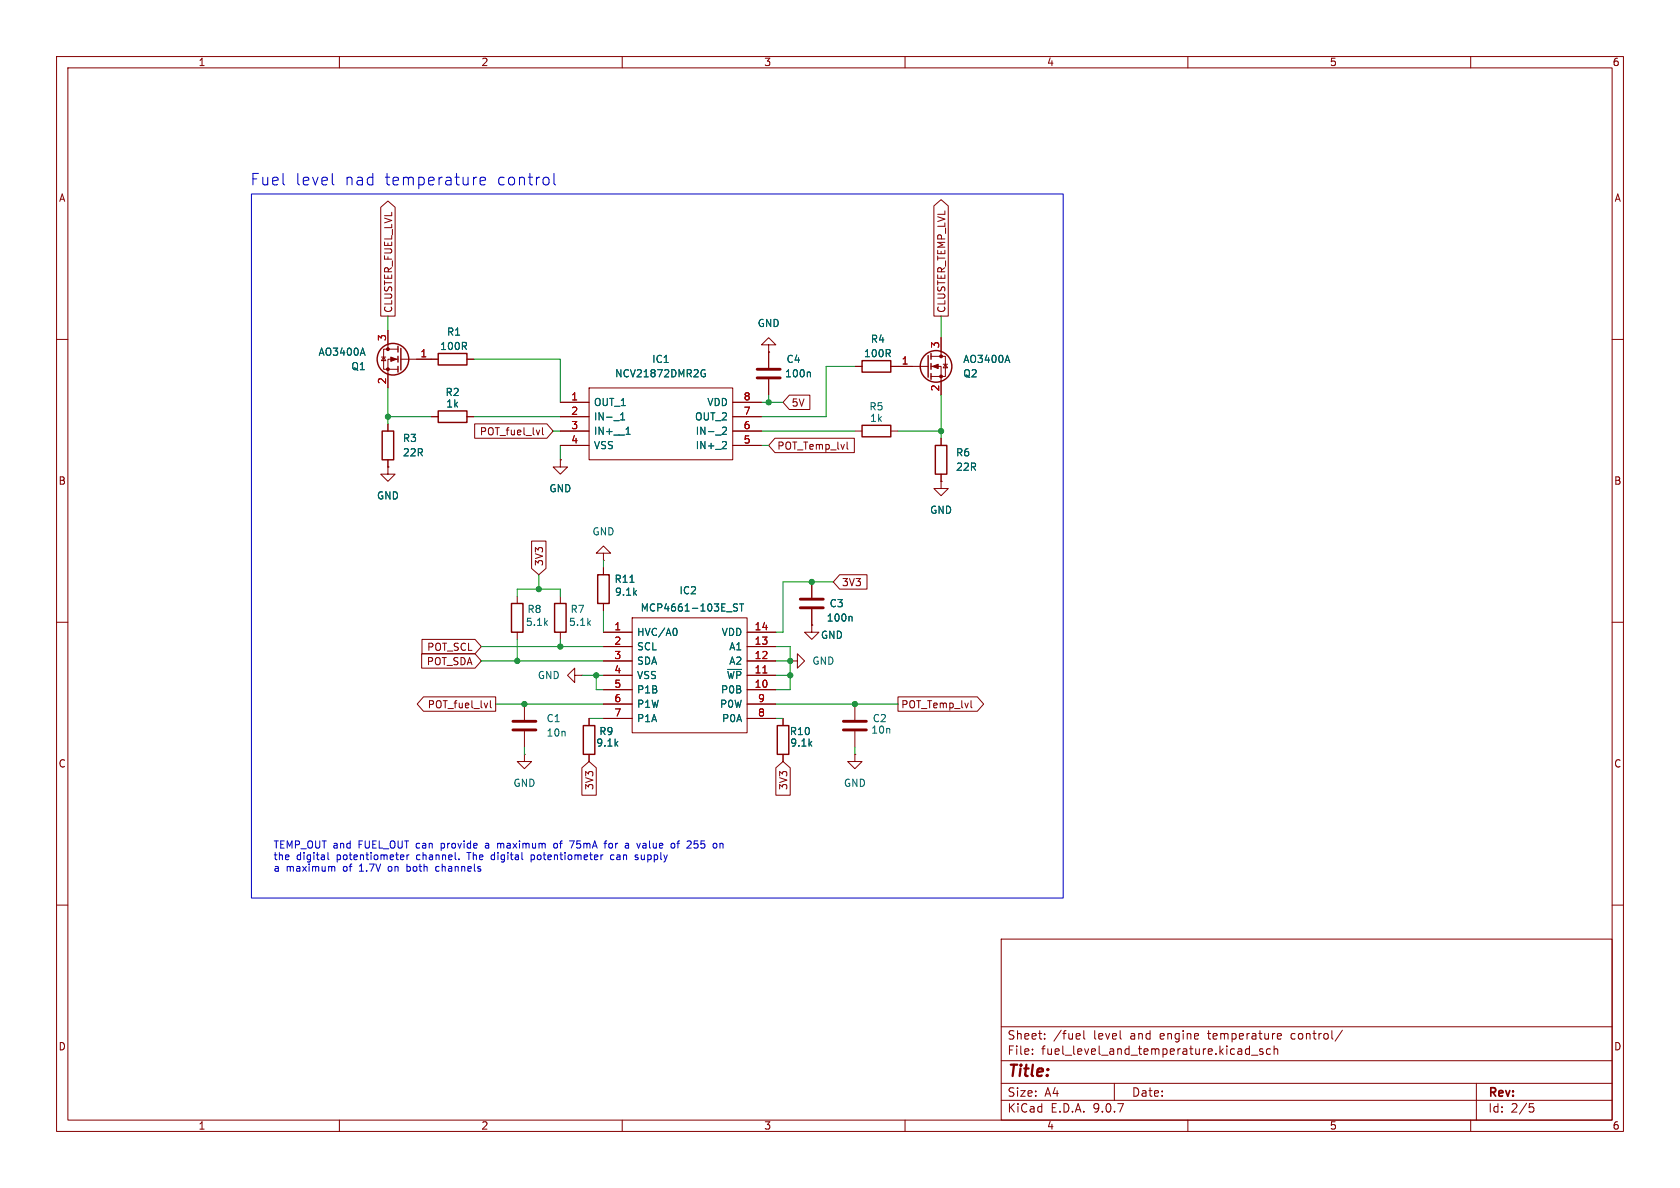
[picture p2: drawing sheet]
<svg xmlns="http://www.w3.org/2000/svg" width="297mm" height="210mm" viewBox="0 0 297 210" stroke-linecap="round" stroke-linejoin="round" font-family="sans-serif">
<g fill="none" stroke="#840000" stroke-width=".18">
<path d="M10 10h277v190h-277zM12 12h273v186h-273zM60 10v2M110 10v2M160 10v2M210 10v2M260 10v2M67.3 36.6l1.3-1.1 1.3 1.1v19.3h-2.6zM165.1 36.4l1.3-1.1 1.2 1.1v19.5h-2.5zM68.6 58.4v3.3M166.4 59.7v3.3M10 60h2"/>
<path d="M67.4 63.1h.8M67.8 63.1l.4 .7h-.8zM68.6 74.9v1.3M70.4 61.7h-2.6v3.6h2.6M70.4 63.5h-1.8v5.1M70.9 63.5h6.6M76.2 73.7h1.3M82.5 63.5h1.3M82.5 73.7h1.3M83.9 74.9h12.8l1.1 1.3-1.1 1.3h-12.8zM95.4 76l-.3 .9M95.9 75.6v1.1l.2 .2"/>
<path d="M99.1 73.7h5M99.1 76.2h5M99.1 71.1h5M99.1 78.7h5M104.1 68.6h25.4v12.7h-25.4zM129.5 73.7h5.1M129.5 76.2h5.1M129.5 71.1h5.1M129.5 78.7h5.1M135.9 61h1.3l-1.3-1.3-1.3 1.3h1.3v1.2M135.9 62.2h.1M135.9 62.2v2.8"/>
<path d="M135.9 67.1v2.8M137 77.5h14v2.5h-14l-1.1-1.3zM139.5 69.8h3.7v2.6h-3.7l-1.1-1.3zM149.8 78.1v1.1l.1 .2M151.1 76.2h1.3M151.1 64.8h1.3M157.5 76.2h1.2M157.5 64.8h6.6M164.6 63h2.5v3.5h-2.5M164.6 64.8h1.8v5.1M166.4 77.5v1.2M166.8 64.4h.7"/>
<path d="M167.1 64.4l.4 .6h-.7zM285 60h2M68.6 82.6v1.2h1.2l-1.2 1.3-1.3-1.3h1.3M68.6 82.6h.1M68.6 81.3v1.3M94 95.6h2.5v4.9l-1.3 1.1-1.2-1.1zM99.1 81.3v1.3h1.2l-1.2 1.2-1.3-1.2h1.3M99.1 81.3h.1M106.7 97.8h1.2l-1.2-1.3-1.3 1.3h1.3v1.3M106.7 99.1h.1M166.4 85.1v1.3h1.2l-1.2 1.2-1.3-1.2h1.3M166.4 85.1h.1"/>
<path d="M166.4 83.8v1.3M10 110h2M74.5 115.6h9.5l1.1 1.2-1.1 1.3h-9.5zM74.6 113h9.4l1.1 1.3-1.1 1.3h-9.4zM91.4 105.4v1.3M91.4 111.8v1.2M99.1 105.4v1.3M99.1 111.8v1.2M101.6 119.4v-1.3l-1.3 1.3 1.3 1.3v-1.3h1.3M102.9 119.4h.1M106.7 100.3v1.3M106.7 106.7v1.3"/>
<path d="M106.7 111.8h5.1M106.7 114.3h5.1M106.7 116.8h5.1M106.7 119.4h5.1M111.8 109.2h20.3v20.3h-20.3zM132.1 111.8h5.1M132.1 114.3h5.1M132.1 116.8h5.1M132.1 119.4h5.1M139.7 116.8h1.3v-1.2l1.2 1.2-1.2 1.3v-1.3M139.7 116.8h.1M143.5 110.5v1.3h1.3l-1.3 1.2-1.3-1.2h1.3"/>
<path d="M143.5 110.5h.1M143.5 102.9v2.8M143.5 107.7v2.8M148.4 101.6h4.9v2.5h-4.9l-1.1-1.2zM285 110h2M74.9 123.2h12.7v2.5h-12.7l-1.1-1.2zM86.2 124.3l-.3 .8M86.7 123.9v1l.2 .2M92.7 133.4v1.2h1.3l-1.3 1.3-1.3-1.3h1.3M92.7 133.4h.1M92.7 124.5v2.8M92.7 129.3v2.8"/>
<path d="M102.9 135.7l1.2-1.1 1.3 1.1v4.9h-2.5zM104.1 127v1.3M104.1 133.4v1.2M106.7 121.9h5.1M106.7 124.5h5.1M106.7 127h5.1M132.1 121.9h5.1M132.1 124.5h5.1M132.1 127h5.1M137.2 135.7l1.2-1.1 1.3 1.1v4.9h-2.5zM138.4 127v1.3M138.4 133.4v1.2"/>
<path d="M151.1 133.4v1.2h1.3l-1.3 1.3-1.2-1.3h1.2M151.1 133.4h.1M151.1 124.5v2.8M151.1 129.3v2.8M158.7 123.2h14.1l1.1 1.3-1.1 1.2h-14.1zM171.7 123.9v1l.1 .2M10 160h2M177 166h108v32h-108zM285 160h2M60 198v2M110 198v2M160 198v2"/>
<path d="M177 194.5h108M177 191.5h108M177 187.5h108M177 181.5h108M182.5 186.3v.1M182.5 185.5v.1M184.7 183.6v.1M184.7 182.8v.1M190.7 182.7l.3 .4-.8 .1M190.9 183.6l-.2 .1M191.6 182.2v1.3l.2 .2M197 191.5v3"/>
<path d="M210 198v2M220.3 186.3h.6M220.3 185.5h.6M220.9 184.9v1.5M221.2 186.5h1.2M223.2 185.5l-.3-.1-.2 .2v.2l.5 .2v.3h-.5M224.6 185.5l-.4-.1-.3 .3v.4l.1 .2h.6M225.2 185.5l.3-.1 .3 .1 .1 .9M225.2 184.9v1.5M225.9 183.6h.6M225.9 182.8l.4-.1 .2 .4-.7 .1M237.3 182.1l-1.3 2"/>
<path d="M260 198v2M261 191.5v6.5M270.4 195.1h.7M270.5 195.7h.4l.3 .3-.2 .5-.5 .1"/>
</g>
<g fill="none" stroke="#840000" stroke-width=".25">
<path d="M67.6 76.2h2v5.1h-2zM70.4 61.2v1M70.4 63v1M70.4 64.8v1M70.9 61.6v3.8M77.5 72.6h5v2.1h-5zM77.5 62.5h5v2h-5zM152.4 75.2h5.1v2h-5.1zM152.4 63.8h5.1v2h-5.1zM164.1 62.9v3.8M164.6 62.5v1M164.6 64.3v1"/>
<path d="M164.6 66v1.1M165.4 78.7h2v5.1h-2zM90.4 106.7h2.1v5.1h-2.1zM98 106.7h2.1v5.1h-2.1zM105.7 101.6h2v5.1h-2zM103.1 128.3h2.1v5.1h-2.1zM137.4 128.3h2v5.1h-2z"/>
<circle cx="69.5" cy="63.5" r="2.79"/>
<circle cx="165.5" cy="64.8" r="2.79"/>
</g>
<g fill="none" stroke="#006464" stroke-width=".18">
<path d="M64.1 61.5l.4 1.3M109.7 74.2h.7M109.7 73.3l.4-.3v1.2M110.7 76.8h.7M110.8 75.8l.2-.3v1.3M124.2 65.4h.4M124.5 66.1h.2v.4l-.2 .1h-.3M127.7 75.6l.5-.1 .2 .4-.8 .9h.8M127.9 78l.4 .1 .1 .3-.8 .9h.8M143.1 65.8l.2 .2v.6M178.1 62.8l.4 1.3M111.4 102.9h.7"/>
<path d="M119.4 111.1a.79 .79 0 0 1 0 1.2M128.6 118.3h2.5M130.4 106.8h-.5l-.2 .1v.3l.6 .3 .1 .3-.3 .2h-.4M130.7 106.8h.8M131.1 106.8v1.2M150.5 109l.1 .1v.7"/>
</g>
<path d="M133.9 65.3h4M133.9 66.8h4M141.5 105.9h4M141.5 107.4h4M90.7 127.5h4M90.7 129h4M149.1 127.5h4.1M149.1 129h4.1" fill="none" stroke="#840000" stroke-width=".51"/>
<g fill="#840000" stroke="#840000" stroke-width=".18">
<path d="M69.1 63.1l1 .4-1 .4z"/>
<path d="M164.8 64.8l1.1-.4v.8z"/>
<circle cx="68.6" cy="61.7" r=".25"/>
<circle cx="68.6" cy="65.3" r=".25"/>
<circle cx="166.4" cy="63" r=".25"/>
<circle cx="166.4" cy="66.5" r=".25"/>
</g>
<path d="M134.9 119h.7" fill="none" stroke="#a90000" stroke-width=".18"/>
<g fill="none" stroke="#009600" stroke-width=".18">
<path d="M68.6 55.9v2.5M166.4 55.9v3.8M68.6 73.7h7.6M68.6 68.6v6.3M83.8 73.7h15.3M83.8 63.5h15.3v7.6M97.8 76.2h1.3M99.1 78.7v2.6M134.6 76.2h16.5M134.6 71.1h3.8M134.6 78.7h1.3M135.9 69.9v1.2"/>
<path d="M151.1 64.8h-5.1v8.9h-11.4M158.7 76.2h7.7M166.4 69.9v7.6M106.7 99.1v1.2M85.1 114.3h21.6M85.1 116.8h21.6M91.4 105.4v-1.3h7.7v1.3M91.4 113v3.8M95.2 101.6v2.5M99.1 113v1.3M102.9 119.4h3.8M105.4 119.4v2.5h1.3"/>
<path d="M106.7 108v3.8M137.2 114.3h2.5v7.6h-2.5M137.2 119.4h2.5M137.2 116.8h2.5M147.3 102.9h-8.9v8.9h-1.2M87.6 124.5h19.1M92.7 132.1v1.3M104.1 127h2.6M137.2 124.5h21.5M137.2 127h1.2M151.1 132.1v1.3"/>
</g>
<g fill="none" stroke="#0000c2" stroke-width=".18">
<path d="M44.4 34.3h143.6v124.5h-143.6zM58.7 32.4l.3 .3M84.1 31.3h.2M84.9 32l.9-.2-.1-.4-.5-.1-.3 .3 .1 1 .2 .1 .5-.1M97.9 30.7v1.7l.3 .3M58 150.7v1.1l.2 .2M58.7 153.2h.4l.1 .8M71 151.1l.3 .1 .1 .2-.6 .1M71.3 151.9l-.3 .1M71.9 152.7v1.3M71.9 154h.2M71.9 151.1v.9"/>
<path d="M72.1 153.2h-.2M72.3 151.1l-.4 .3M77.5 153.2h-.4l-.1 .2 .1 .5 .4 .1M81.1 151.8v.2M86 149.1h-.1M86 149.4l-.2 .2 .2 .3M86.9 151.2l-.1 .2 .1 .5M88.3 149.1l-.3 .1M93.9 151.9l.4 .1M93.9 151.1v1.3M94.3 151.1l-.4 .1M98.4 149.1h-.3l-.2 .2v.5l.2 .1h.3"/>
<path d="M100.7 148.7h.8l-.5 1.2M106.2 151.1v.9M106.6 151.1l-.4 .3M106.8 149.1h.5M107.1 148.7h.2M107.9 149.1l-.3 .2v.4l.3 .2M108.5 151.2l-.3-.1-.3 .3 .1 .5h.5M111 149.1l.1 .2v.6M111.1 149.9h-.1M111.1 149.4h-.1M112.3 151.5l.5 .1v.2l-.2 .2-.3-.1M112.3 151.2h.5"/>
<path d="M113.7 149.9h.4M114 149.1h-.3M114.1 149.4l-.4 .1M119.7 149.1h.4M120.1 148.7l-.3 .1v1.1M122.7 149.9h.6M122.7 148.7h.6M122.7 149.2h.6M127.3 149.2l.2-.1h.3v.8M127.3 149.1v.8"/>
</g>
<g fill="#009600" stroke="#009600" stroke-width=".18">
<circle cx="68.6" cy="73.7" r=".46"/>
<circle cx="99.1" cy="114.3" r=".46"/>
<circle cx="91.4" cy="116.8" r=".46"/>
<circle cx="95.2" cy="104.1" r=".46"/>
<circle cx="92.7" cy="124.5" r=".46"/>
<circle cx="139.7" cy="119.4" r=".46"/>
<circle cx="139.7" cy="116.8" r=".46"/>
<circle cx="151.1" cy="124.5" r=".46"/>
<circle cx="105.4" cy="119.4" r=".46"/>
<circle cx="135.9" cy="71.1" r=".46"/>
<circle cx="166.4" cy="76.2" r=".46"/>
<circle cx="143.5" cy="102.9" r=".46"/>
</g>
<g font-size="2.8" fill="#0000c2">
<text x="44.2" y="33">Fuel</text>
<text x="52.2" y="33">level</text>
<text x="61" y="33">nad</text>
<text x="68.1" y="33">temperature</text>
<text x="88" y="33">control</text>
</g>
<text font-size="2.8" fill="#840000" x="178" y="190.9">Title:</text>
<g font-size="2.1" fill="#840000">
<text x="178" y="184">Sheet:</text>
<text x="186.2" y="184">/fuel</text>
<text x="193.4" y="184">level</text>
<text x="200" y="184">and</text>
<text x="205.3" y="184">engine</text>
<text x="214" y="184">temperature</text>
<text x="228.8" y="184">control/</text>
<text x="178" y="186.7">File:</text>
<text x="184.1" y="186.7">fuel_level_and_temperature.kicad_sch</text>
<text x="178" y="196.9">KiCad</text>
<text x="178" y="194.1">Size:</text>
<text x="184.7" y="194.1">A4</text>
<text x="185.7" y="196.9">E.D.A.</text>
<text x="193.3" y="196.9">9.0.7</text>
<text x="200" y="194.1">Date:</text>
<text x="263" y="194.3">Rev:</text>
<text x="263" y="196.9">Id:</text>
<text x="267.1" y="196.9">2/5</text>
</g>
<g font-size="1.8" fill="#840000">
<text x="35" y="11.9">1</text>
<text x="85" y="11.9">2</text>
<text x="135" y="11.9">3</text>
<text x="185" y="11.9">4</text>
<text x="235" y="11.9">5</text>
<text x="285" y="11.9">6</text>
<text x="10.3" y="35.9">A</text>
<text x="285.3" y="35.9">A</text>
<text x="69.5" y="55.4" transform="rotate(-90 69.5 55.4)">CLUSTER_FUEL_LVL</text>
<text x="167.3" y="55.4" transform="rotate(-90 167.3 55.4)">CLUSTER_TEMP_LVL</text>
<text x="84.7" y="77.2">POT_fuel_lvl</text>
<text x="139.9" y="72.1">5V</text>
<text x="137.3" y="79.7">POT_Temp_lvl</text>
<text x="10.3" y="85.9">B</text>
<text x="285.3" y="85.9">B</text>
<text x="96.2" y="100.2" transform="rotate(-90 96.2 100.2)">3V3</text>
<text x="148.7" y="103.8">3V3</text>
<text x="75.4" y="117.8">POT_SDA</text>
<text x="75.4" y="115.3">POT_SCL</text>
<text x="75.5" y="125.4">POT_fuel_lvl</text>
<text x="159.2" y="125.4">POT_Temp_lvl</text>
<text x="10.3" y="135.9">C</text>
<text x="285.3" y="135.9">C</text>
<text x="105.1" y="139.8" transform="rotate(-90 105.1 139.8)">3V3</text>
<text x="139.4" y="139.8" transform="rotate(-90 139.4 139.8)">3V3</text>
<text x="10.3" y="185.9">D</text>
<text x="285.3" y="185.9">D</text>
<text x="35" y="199.9">1</text>
<text x="85" y="199.9">2</text>
<text x="135" y="199.9">3</text>
<text x="185" y="199.9">4</text>
<text x="235" y="199.9">5</text>
<text x="285" y="199.9">6</text>
</g>
<g font-size="1.8" fill="#006464">
<text x="78.9" y="59.5">R1</text>
<text x="133.9" y="58">GND</text>
<text x="56.2" y="63.1">AO3400A</text>
<text x="62" y="65.6">Q1</text>
<text x="77.7" y="62.1">100R</text>
<text x="115.2" y="64.4">IC1</text>
<text x="138.9" y="64.4">C4</text>
<text x="152.6" y="63.3">100R</text>
<text x="153.9" y="60.8">R4</text>
<text x="170.2" y="64.4">AO3400A</text>
<text x="78.7" y="70.2">R2</text>
<text x="104.9" y="72">OUT_1</text>
<text x="108.6" y="66.9">NCV21872DMR2G</text>
<text x="124.9" y="72">VDD</text>
<text x="138.7" y="66.9">100n</text>
<text x="170.2" y="66.9">Q2</text>
<text x="78.8" y="72.2">1k</text>
<text x="104.9" y="74.5">IN-_1</text>
<text x="104.9" y="77.1">IN+__1</text>
<text x="122.8" y="74.5">OUT_2</text>
<text x="122.9" y="77.1">IN-_2</text>
<text x="153.6" y="72.7">R5</text>
<text x="153.7" y="74.8">1k</text>
<text x="71.1" y="78.3">R3</text>
<text x="71.1" y="80.9">22R</text>
<text x="104.9" y="79.6">VSS</text>
<text x="122.9" y="79.6">IN+_2</text>
<text x="168.9" y="80.9">R6</text>
<text x="168.9" y="83.4">22R</text>
<text x="66.5" y="88.5">GND</text>
<text x="97" y="87.2">GND</text>
<text x="104.6" y="94.8">GND</text>
<text x="164.3" y="91">GND</text>
<text x="108.5" y="103.2">R11</text>
<text x="108.6" y="105.5">9.1k</text>
<text x="120" y="105.3">IC2</text>
<text x="146.6" y="107.5">C3</text>
<text x="92.9" y="110.8">5.1k</text>
<text x="93.1" y="108.6">R8</text>
<text x="100.5" y="110.8">5.1k</text>
<text x="100.8" y="108.6">R7</text>
<text x="112.5" y="112.6">HVC/A0</text>
<text x="113.2" y="108.3">MCP4661-103E_ST</text>
<text x="127.5" y="112.6">VDD</text>
<text x="145" y="113.1">GND</text>
<text x="146.1" y="110.1">100n</text>
<text x="112.5" y="115.2">SCL</text>
<text x="112.5" y="117.7">SDA</text>
<text x="128.8" y="115.2">A1</text>
<text x="128.8" y="117.7">A2</text>
<text x="143.5" y="117.7">GND</text>
<text x="95" y="120.2">GND</text>
<text x="112.5" y="120.2">VSS</text>
<text x="112.5" y="122.8">P1B</text>
<text x="112.5" y="125.3">P1W</text>
<text x="127.2" y="125.3">P0W</text>
<text x="127.4" y="122.8">P0B</text>
<text x="128.4" y="120.2">~{WP}</text>
<text x="96.5" y="127.9">C1</text>
<text x="96.5" y="130.4">10n</text>
<text x="105.8" y="130.1">R9</text>
<text x="112.5" y="127.9">P1A</text>
<text x="127.5" y="127.9">P0A</text>
<text x="139.5" y="130.1">R10</text>
<text x="153.9" y="129.9">10n</text>
<text x="154.2" y="127.9">C2</text>
<text x="105.3" y="132.2">9.1k</text>
<text x="139.6" y="132.2">9.1k</text>
<text x="90.7" y="139.3">GND</text>
<text x="149.1" y="139.3">GND</text>
</g>
<g font-size="1.8" fill="#a90000">
<text x="68.3" y="60.4" transform="rotate(-90 68.3 60.4)">3</text>
<text x="74.2" y="63.2">1</text>
<text x="159.3" y="64.5">1</text>
<text x="166.1" y="61.7" transform="rotate(-90 166.1 61.7)">3</text>
<text x="68.3" y="68" transform="rotate(-90 68.3 68)">2</text>
<text x="100.9" y="70.9">1</text>
<text x="131.4" y="70.9">8</text>
<text x="166.1" y="69.3" transform="rotate(-90 166.1 69.3)">2</text>
<text x="100.9" y="73.4">2</text>
<text x="100.9" y="75.9">3</text>
<text x="131.4" y="73.4">7</text>
<text x="131.4" y="75.9">6</text>
<text x="100.9" y="78.5">4</text>
<text x="131.4" y="78.5">5</text>
<text x="108.5" y="111.5">1</text>
<text x="133.3" y="111.5">14</text>
<text x="108.5" y="114">2</text>
<text x="108.5" y="116.6">3</text>
<text x="108.5" y="119.1">4</text>
<text x="133.3" y="114">13</text>
<text x="133.3" y="116.6">12</text>
<text x="133.3" y="119.1">11</text>
<text x="108.5" y="121.7">5</text>
<text x="108.5" y="124.2">6</text>
<text x="133.3" y="121.7">10</text>
<text x="133.9" y="124.2">9</text>
<text x="108.5" y="126.7">7</text>
<text x="133.9" y="126.7">8</text>
</g>
<g font-size="1.8" fill="#0000c2">
<text x="48.3" y="150.2">TEMP_OUT and</text>
<text x="48.3" y="152.3">the</text>
<text x="48.3" y="154.3">a</text>
<text x="50.6" y="154.3">maximum</text>
<text x="52.4" y="152.3">digital</text>
<text x="59.6" y="152.3">potentiometer</text>
<text x="60.8" y="154.3">of</text>
<text x="63.5" y="150.2">FUEL_OUT can</text>
<text x="63.8" y="154.3">1.7V</text>
<text x="69.1" y="154.3">on</text>
<text x="72.6" y="154.3">both</text>
<text x="73.9" y="152.3">channel.</text>
<text x="77.9" y="154.3">channels</text>
<text x="78.4" y="150.2">provide</text>
<text x="83.1" y="152.3">The</text>
<text x="86.5" y="150.2">a</text>
<text x="87.5" y="152.3">digital</text>
<text x="88.8" y="150.2">maximum</text>
<text x="94.7" y="152.3">potentiometer</text>
<text x="99" y="150.2">of</text>
<text x="102" y="150.2">75mA</text>
<text x="108.4" y="150.2">for</text>
<text x="109" y="152.3">can</text>
<text x="112.2" y="150.2">a</text>
<text x="113.6" y="152.3">supply</text>
<text x="114.5" y="150.2">value</text>
<text x="120.7" y="150.2">of</text>
<text x="123.8" y="150.2">255</text>
</g>
</svg>
